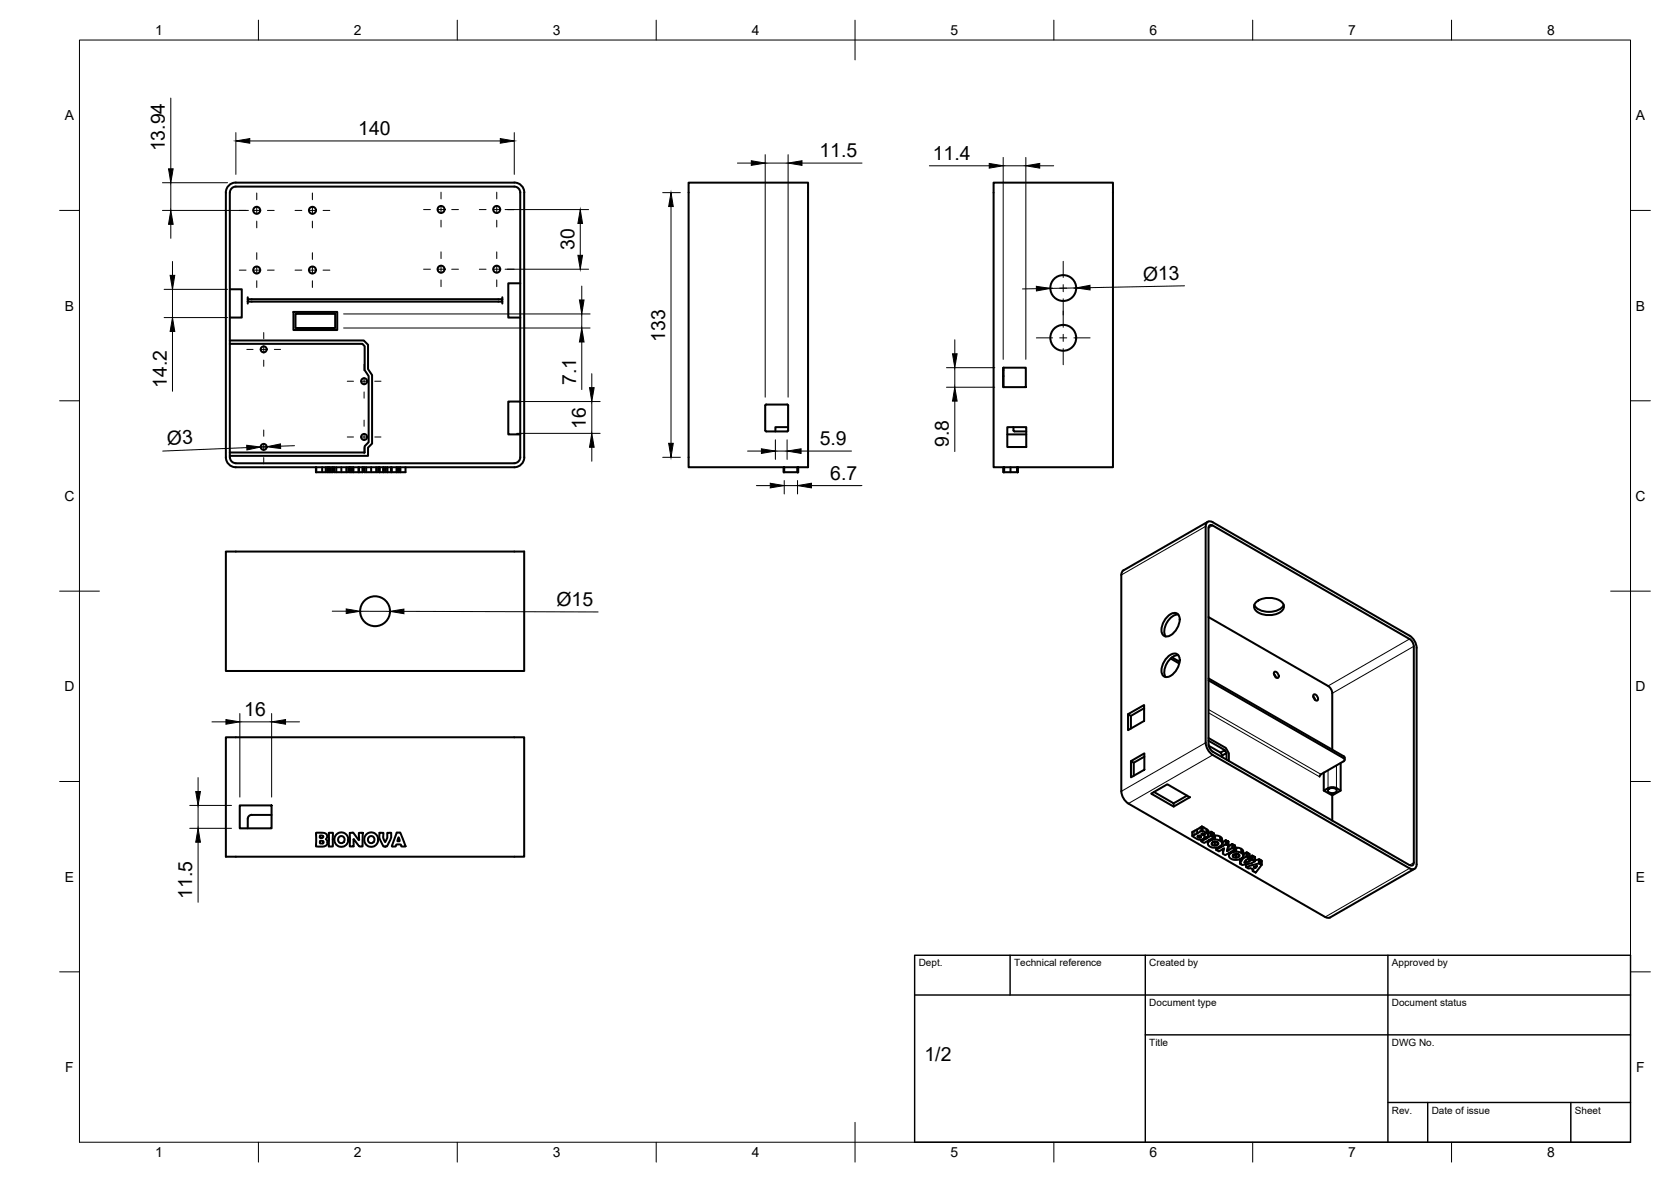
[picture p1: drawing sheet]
<svg xmlns="http://www.w3.org/2000/svg" width="420mm" height="297mm" viewBox="0 0 420 297" stroke-linecap="round" stroke-linejoin="round" font-family="sans-serif">
<!-- layer: Visible -->
<g fill="none" stroke="#000" stroke-width=".51">
<path d="M57.7 46.4l1-.5h.6h70a2.48 2.48 0 0 1 2.5 2.5v66.5a2.51 2.51 0 0 1-2.5 2.5h-70a2.51 2.51 0 0 1-2.5-2.5v-66.5a2.5 2.5 0 0 1 .9-2zM57.8 48.4v66.5M57.8 48.4a1.49 1.49 0 0 1 1.5-1.5h70a1.49 1.49 0 0 1 1.5 1.5v66.5a1.52 1.52 0 0 1-1.5 1.5h-70a1.49 1.49 0 0 1-1.5-1.5M173.1 45.9h30.1v71.5h-30.1zM249.8 45.9h30v71.5h-30zM57.8 72.7h3v7.1h-3M62.3 74.7v.5M62.3 75.8v.5M73.8 78.4h11v4.5h-11zM74.3 78.9h10v3.5h-10zM126.3 75.2v.6h-64M126.3 75.2h-64v.6"/>
<path d="M126.3 74.7v.5M126.3 75.8v.5M130.8 71.2h-3v8.6h3M57.8 86.4h33.3l.6 .6v6l1 1.5v16.6l-1 1v1.6h-33.9M57.8 85.6h33.7l1 1v6.2l1.1 1.5v17.2l-1.1 1v2.1h-34.7M252.2 94.5l.1 2.8M252.2 93l.1 1.5M252.2 92.4h5.7v4.9h-5.7zM252.3 92.4v.6M79.4 117.4v1.3h3v-1.3M79.5 117.4v1.3M81 117.4v1.3"/>
<path d="M81.9 117.4v1.3M82.3 117.4v1.3M82.7 117.4v1.3h1v-1.3M82.7 117.4v1.3M83.2 117.4v1.3M83.7 117.4v1.3M84.1 117.4v1.3h3.5v-1.3M84.6 117.4v1.3M85.8 117.4v1.3M87.1 117.4v1.3M87.9 118.7v-1.3v1.3M88 117.4v1.3"/>
<path d="M88.4 117.4v1.3M88.8 117.4v1.3M88.9 117.4v1.3M90.1 117.4v1.3M90.2 117.4v1.3M90.3 117.4v1.3M91.2 117.4v1.3M91.2 117.4v1.3h-3.3M91.6 117.4v1.3h3.5v-1.3M92.1 117.4v1.3M93.3 117.4v1.3M94.6 117.4v1.3"/>
<path d="M95.4 117.4v1.3h3v-1.3M95.4 117.4v1.3M96.4 117.4v1.3M96.8 117.4v1.3M97.4 117.4v1.3M98.3 117.4v1.3M98.5 117.4v1.3h3.5v-1.3M99.7 117.4v1.3M99.8 117.4v1.3M100.2 117.4v1.3M100.6 117.4v1.3M100.7 117.4v1.3"/>
<path d="M130.8 100.9h-3v8.3h3M192.7 108.4h5.2M197.1 117.4v1.3M197.1 118.7h3.4M197.1 118.7v-1.3v1.3M197.2 117.4v1.3M198.2 107.3h-3.2v1.1M198.2 101.9v6.3M198.2 101.9l-.3-.2h-5.4l-.1 6.5 .3 .2M198.2 108.2l-.3 .2M200.5 118.7h.1M200.5 117.4v1.3"/>
<path d="M200.6 117.4v1.3M200.6 118.7v-1.3v1.3M200.7 117.4l-.1 1.3M252.3 117.4v1.3h3.6v-1.3M252.4 117.4v1.3M252.5 117.4v1.3M253.3 107.3h4.7v5h-4.7zM253.3 109.2h4.7M254.1 117.4v1.3M254.8 107.3v.9l.3 .2M255.1 108.4h2.9M255.8 117.4v1.3"/>
<path d="M56.8 138.6h75v30h-75zM303.7 131.1l-21.2 12.2-.4 .5-.1 .7M281.9 144.5v54.4M293.3 155.2a2.11 2.11 0 0 1 2.8-.9 3.8 3.8 0 0 1-1.2 5 1.53 1.53 0 0 1-1.5 .7 1.53 1.53 0 0 1-1.3-1.1 4.7 4.7 0 0 1 1.2-3.7zM296.3 154.4a4.1 4.1 0 0 0-3.5 4l.1 1.1 .2 .4M303.9 155.1l30 17.3 .9 1 .2 .8M315.4 152a4.4 4.4 0 0 0 5.1 1.6 3.1 3.1 0 0 0 2.3-1.6M315.9 151.3a5.2 5.2 0 0 1 6.7 .4 1.82 1.82 0 0 1-1.5 2.5 5.2 5.2 0 0 1-5.6-1.1 1.42 1.42 0 0 1 .4-1.8zM283.6 179.5l4.1-2.3v4l-4.1 2.3zM283.6 179.5l.8 .4v3.2M287.6 178h.1M287.7 178l-3.3 1.9"/>
<path d="M293.3 165.4a2.11 2.11 0 0 1 2.8-.9 3.8 3.8 0 0 1-1.2 5 1.53 1.53 0 0 1-1.5 .7 1.53 1.53 0 0 1-1.3-1.1 4.7 4.7 0 0 1 1.2-3.7zM294.3 165.5l2.2 1.2M294.7 165.2l1.9 1.1M296.3 164.7a4.1 4.1 0 0 0-3.5 3.9l.1 1.1 .2 .5M303.9 170.5l33.9 19.5 .3 .3v.6M303.9 171l34.1 19.7v.4l-.2 .2-5.7 3.3M320.3 169.3l.5 .9M320.5 168.8a1.02 1.02 0 0 1 .9 1.5 1.02 1.02 0 0 1-.9-1.5zM330.2 175l.5 .9M330.4 174.5a1.02 1.02 0 0 1 .8 1.5 1.02 1.02 0 0 1-.8-1.5zM335 174.2v14.2M354.4 160.6l-49.5-28.5a.65 .65 0 0 0-.7-.1 .65 .65 0 0 0-.3 .7v54.4l.4 1.2 .6 .6 49.5 28.5"/>
<path d="M354.4 160.6l.9 1 .2 .8v54.4a.65 .65 0 0 1-.3 .7 .65 .65 0 0 1-.8-.1M356.2 162.8v54.4M356.2 162.8a3.9 3.9 0 0 0-1.8-3l-49.5-28.6a1.1 1.1 0 0 0-1.2-.1 1.1 1.1 0 0 0-.6 1.2l.1 54.3a3.9 3.9 0 0 0 1.7 3.1l49.5 28.5M56.8 185.3h75v30h-75zM282 198.9a3.9 3.9 0 0 0 1.7 3M284.4 191.3l3.3-2v4.1l-3.3 2zM284.4 191.3l.7 .4v3.3M287.7 190.1l-2.6 1.6M289.5 199.4l4-2.3 5.7 3.2-4.1 2.4zM290.2 199l4.9 2.9v.8M298.5 199.9l-3.4 2M303.9 185.5l4.3 2.5 .8 1.3v1.9"/>
<path d="M303.9 186.1l4.1 2.4M303.9 187.4l3 1.7M306.9 189.1l.4 .8 1.1-.7v1.7M306.9 189.1l1.1-.6 .4 .7M307.3 189.9v.4M332.2 194.6l-.4 .6M332.8 194.2v4.5M333.9 198.4a1.42 1.42 0 0 1 2.2 .3 1.32 1.32 0 0 1-2.2 0zM335 199.9v6.3M337.1 191.7v7a3 3 0 0 0-4.3 0l2.2 1.2 2.1-1.2M60.3 202.4h8v5.8h-8zM68.3 204.8h-5a1.01 1.01 0 0 0-1 1v2.4"/>
<path d="M79.5 209.3h1.5a.95 .95 0 0 1 1.1 .4 .95 .95 0 0 1-.2 1.2l.5 .6a1.28 1.28 0 0 1-1.8 1.3l-1.2-.2zM80.4 210h.3a.39 .39 0 0 1 .5 .1 .39 .39 0 0 1 0 .5 .39 .39 0 0 1-.6 0h-.1zM80.5 211.3h.5l.4 .2a.47 .47 0 0 1-.5 .5 .47 .47 0 0 1-.5-.5zM82.7 209.3h1v3.4h-1zM87.9 209.3h.9l1.5 1.8-.1-1.8h1l-.1 3.4h-.8l-1.4-1.8v1.8h-1zM95.4 209.3h1v1.3l.4 1 .6-1.2v-1.1h1v1.2l-1.1 2.2-.9-.1-1-2.1zM99.7 209.3h1l1.2 3.4a.72 .72 0 0 1-1-.2l-.1-.1a.73 .73 0 0 0-.7-.3 .73 .73 0 0 0-.6 .5l-1 .1zM100.2 210.4l.2 1a.31 .31 0 0 1-.4 0 .31 .31 0 0 1 .1-.5zM283.7 201.9l49.9 28.7h.9l21.2-12.3M299.8 210.1l2.4-1.4 1.2 .7 .4 .5-.3 .4-.7 .1-.1 .4-.8 .3-.8-.2zM299.8 209v.1M301 208.4l-1.2 .6v1.1v-1"/>
<path d="M301.3 210.1v.3l-.2-.2 .4-.2 .5 .3-.1 .2v-.3M301.6 210v.5l-.3-.1M301.9 210.5h-.3M302.1 211.4l2.4-1.4 .7 .4-2.1 1.2a.76 .76 0 0 1-1-.2zM302.1 211v.4M302.2 207.7l-1.2 .7v1.1M302.2 207.7v1l.1-1M302.2 209.5v.3l-.2-.2 .4-.2 .5 .3-.1 .2v-.3M302.2 209.8l.6 .1M302.8 210.4l.1 .1M303.3 208.3l-1-.6v1.1M303.4 210.3v.4"/>
<path d="M303.7 211.3v.7M303.8 209.8v-1v1.1M303.8 208.8l-.5-.5v1M303.9 211.6l.8-.5 1.3-.1 .8 .3 .4 .4 .1 .3-.2 .4-.5 .4-.6 .2h-1.1l-1.1-.6-.1-.4zM304.3 211v.3M304.5 209l-.7 .4M304.5 209v1M304.9 209.2l-.4-.2v1M305.2 210.4v-1v1M305.2 209.4l-.3-.2v1.1M305.5 211.5v1l-.6-.1M305.5 210h-.3"/>
<path d="M305.8 213.6l1.6-1a.88 .88 0 0 1 1.5-.1l-.4 1.3h.2a1.26 1.26 0 0 1 1.6-.4l.2 .1-2.4 1.4-.6-.4 .3-1.3-1.3 .8zM305.8 213v.6M306.1 211.6v.8l.3-.4-.2-.3-.4-.2-.9 .2-.3 .3 .3 .4v-.7M306.1 212.4l-.6 .1M306.8 211.3v-1l.5 .4v1.3M306.8 210.3l-1.3-.3v1M307 212.5v.4M307.5 213.5h.1M307.5 213.5v1M307.5 213.3v.2M307.8 213.2h.1M308.2 211.2l-.9 .5"/>
<path d="M308.3 211.2l-.1 1M308.5 211.3l-.2-.1v1M308.5 213.7v.2M308.7 213.1v.7M308.8 212.5v-1l.1 1M308.8 211.5l-.3-.2v1.1M309 214.3v.8M309.2 214.7l.8-.5 1.2-.2 .9 .3 .4 .4 .1 .4-.2 .4-.6 .4-1.5 .2-1.2-.6-.1-.4zM309.6 214v.4M309.9 212.1l-1.1 .6M310.5 213.5v-1v1M310.5 212.5l-.6-.4v1"/>
<path d="M310.8 214.6v.9l-.6-.1M310.8 213h-.3M311.4 214.7v.7l.3-.3-.3-.4-.6-.1-.6 .2-.3 .3 .3 .3v-.6M311.4 215.4l-.6 .1M311.8 215.9v1.1v-1.1M312.1 214.3v-1l.4 .4 .1 1.4M312.1 213.3l-1.3-.3v1M312.5 215.8l.3-.2a.78 .78 0 0 1 1.4 .1l-.9 .4-.5 .7 1.4-.4a.81 .81 0 0 1 1.4 0l-1.2 .6-2 .4-.6-.4zM312.6 215.1v.6M313.3 217.9l3.2-.9 .7 .3-.2 .3a2.98 2.98 0 0 1-1.4 1.6l-.4-.2a.22 .22 0 0 1-.2-.2 .22 .22 0 0 1 .2-.2l-.8-.4-.5 .1zM313.3 217.2v.7M313.4 214.2l-.8 .5"/>
<path d="M313.5 214.2l-.1 1.1M314.1 215.7v.8M314.1 215.6v-1l.1 1M314.1 214.6l-.6-.4v1M314.8 215l-.6 .4M314.9 215l-.1 1.1M315 218.5v.3M315.3 217.9l.8-.3-.4 .5M315.5 217.8v.3l-.2-.1M315.5 216.4v-1l.1 1M315.5 215.4l-.6-.4v1M315.6 217.8v.3h-.1"/>
<path d="M315.7 217.7l-.1 .4M316.5 216l-.9 .2M316.6 215.9l-.1 1.1M316.9 216.1l-.3-.2v1.1M317.2 217.3v-1v1M317.2 216.3l-.3-.2v1.1M356.2 217.2a1.08 1.08 0 0 1-.5 1.1 1.08 1.08 0 0 1-1.3-.1"/>
<circle cx="64.5" cy="52.8" r=".88"/>
<circle cx="78.6" cy="52.8" r=".88"/>
<circle cx="110.9" cy="52.6" r=".88"/>
<circle cx="124.9" cy="52.6" r=".88"/>
<circle cx="64.5" cy="67.9" r=".88"/>
<circle cx="78.6" cy="67.9" r=".88"/>
<circle cx="110.9" cy="67.6" r=".88"/>
<circle cx="124.9" cy="67.6" r=".88"/>
<circle cx="267.3" cy="72.4" r="3.2"/>
<circle cx="66.3" cy="87.8" r=".75"/>
<circle cx="91.6" cy="95.8" r=".75"/>
<circle cx="267.3" cy="84.9" r="3.2"/>
<circle cx="66.3" cy="112.3" r=".75"/>
<circle cx="91.6" cy="109.8" r=".75"/>
<circle cx="94.3" cy="153.6" r="3.8"/>
<circle cx="85.8" cy="211" r="1.79"/>
<circle cx="85.8" cy="211" r=".86"/>
<circle cx="93.3" cy="211" r="1.79"/>
<circle cx="93.3" cy="211" r=".86"/>
</g>
<!-- layer: Visible Narrow -->
<g fill="none" stroke="#000" stroke-width=".25">
<path d="M303.1 132.3l-21.2 12.2M304.9 132.1l-1 .6M303.9 178.3l28.2 16.3M303.9 179.1l27.9 16.1M354.4 160.6l-20.5 11.8M355.5 162.4l-20.5 11.8M303.1 186.7l-21.2 12.2M304.9 189.7l-21.2 12.2M333.9 193.6v4.5M336 192.3v5.8M337.8 190v.5M300.4 208.8v1"/>
<path d="M301.8 208v1M302.4 211v.2M302.7 207.9v1.1M303.9 209.4v1M304.7 209.1v1M305 209.3v1M306.4 212.9v.3M307.5 213.5v1M307.6 211.5v1.1M307.7 213.3v.4M308.7 211.4v1M309.2 212.5v1"/>
<path d="M309.8 212.1v1.1M310.2 212.3v1M312.2 215.7v.6M313 214.4v1.1M313.5 216v.6M313.8 214.4v1M314.4 215.3v1M314.8 216.9v.6M314.9 215v1.1M315.2 215.2v1M315.9 217.7v.2M316.8 216v1.1"/>
<path d="M317.1 216.2v1M354.4 218.2l-21.2 12.2M355.5 216.8l-1.1 .6"/>
</g>
<!-- layer: BORDER -->
<g fill="none" stroke="#000" stroke-width=".25">
<path d="M20 10.1h390v276.9h-390zM65 5.1v5M115 5.1v5M165 5.1v5M215 5.1v10M265 5.1v5M315 5.1v5M365 5.1v5M15 52.9h5M410 52.9h5M15 100.7h5M410 100.7h5"/>
<path d="M15 148.6h10M405 148.6h10M15 196.4h5M410 196.4h5M15 244.2h5M410 244.2h5M65 287v5M115 287v5M165 287v5M215 282.1v9.9M265 287v5M315 287v5"/>
<path d="M365 287v5"/>
</g>
<!-- layer: TITLEBLOCK -->
<path d="M230 240.1h180v46.9h-180zM230 250h180M254 240.1v9.9M288 240.1v46.9M349 240.1v46.9M288 260.1h122M349 277.1h61M359 277.1v9.9M395 277.1v9.9" fill="none" stroke="#000" stroke-width=".36"/>
<!-- layer: FD_Dimensions -->
<g fill="none" stroke="#000" stroke-width=".25">
<path d="M42.9 24.6v17.8M59.3 33.3v10.5M62.8 35.4h63M129.3 33.3v10.5M192.4 38.9v60.9M198.2 38.9v60.9M252.2 39.6v50.7M257.9 39.6v50.7M40.9 52.9h21.6M40.9 45.9h16.3M42.9 45.9v7M42.9 56.4v3.5"/>
<path d="M127 52.7h21M145.9 56.2v8M166.6 48.4h4.5M168.7 51.9v59.5M185.4 41h3.5M192.4 41h5.8M201.7 41h15M233.7 41.7h15M252.2 41.7h5.7M261.4 41.7h3.5M41.3 72.7h15.9M41.3 79.8h15.9"/>
<path d="M43.4 65.7v3.5M43.4 72.7v7.1M86.4 78.9h62M127 67.7h21M146.3 71.9v3.5M146.3 78.9v3.5M260.6 72.5l-3.5 .1M270.6 72.4l-6.5 .1M297.8 71.8l-23.7 .5M43.4 83.3v15M86.4 82.4h62M146.3 85.9v12"/>
<path d="M148.8 93.9v3.5M238 92.4h12.1M238 97.3h12.1M240.1 85.4v3.5M240.1 92.4v4.9M62.1 112.5l-21.2 .9M67.1 112.3h-1.5M74 112l-3.5 .1M129.9 100.9h21M129.9 108.9h21M148.8 100.9v8M148.8 112.4v3.5"/>
<path d="M166.6 114.9h4.5M188 113.4h3.5M195 110.5v5M195 113.4h2.9M197.9 110.5v5M201.4 113.4h12.7M240.1 100.8v12.7M190.2 122h3.5M197.2 120.8v3.3M197.2 122h3.3M200.5 120.8v3.3M204 122h12.7"/>
<path d="M83.5 153.6h3.6M90.6 153.6h7.4M101.6 153.6l48.8 .2M60.3 179.3v21M68.3 179.3v21M49.8 195.4v3.5M53.3 181.4h3.5M60.3 181.4h8M71.8 181.4h3.5M47.7 202.4h10.5M47.7 208.2h10.5M49.8 202.4v5.8"/>
<path d="M49.8 211.7v15"/>
</g>
<g fill="#000" stroke="#000" stroke-width=".25">
<path d="M59.3 35.4l3.5-.6v1.2zM125.8 34.8l3.5 .6-3.5 .6zM42.9 52.9l.6 3.5h-1.1zM42.4 42.4h1.1l-.6 3.5zM145.9 52.7l.6 3.5h-1.2zM168.7 48.4l.6 3.5h-1.2zM188.9 40.4l3.5 .6-3.5 .6zM198.2 41l3.5-.6v1.2zM248.7 41.1l3.5 .6-3.5 .6zM257.9 41.7l3.5-.6v1.2zM42.8 69.2h1.1l-.5 3.5zM145.3 64.2h1.2l-.6 3.5z"/>
<path d="M145.7 75.4h1.2l-.6 3.5zM260.6 72l3.5 .5-3.5 .6zM270.6 72.4l3.5-.7v1.2zM43.4 79.8l.5 3.5h-1.1zM146.3 82.4l.6 3.5h-1.2zM148.2 97.4h1.2l-.6 3.5zM239.5 88.9h1.2l-.6 3.5zM62 111.9l3.6 .4-3.5 .8zM67.1 112.3l3.4-.7 .1 1.1zM148.8 108.9l.6 3.5h-1.2zM168.1 111.4h1.2l-.6 3.5zM191.5 112.8l3.5 .6-3.5 .5z"/>
<path d="M197.9 113.4l3.5-.6v1.1zM240.1 97.3l.6 3.5h-1.2zM193.7 121.4l3.5 .6-3.5 .6zM200.5 122l3.5-.6v1.2zM87.1 153l3.5 .6-3.5 .6zM98 153.6l3.6-.5v1.1zM49.2 198.9h1.2l-.6 3.5zM56.8 180.8l3.5 .6-3.5 .6zM68.3 181.4l3.5-.6v1.2zM49.8 208.2l.6 3.5h-1.2z"/>
</g>
<!-- layer: Smart Centers -->
<g fill="none" stroke="#000" stroke-width=".25">
<path d="M60.2 52.9h1.7M63.7 52.9h1.7M64.6 48.5v1.7M64.6 52v1.8M64.6 55.6v1.7M67.2 52.9h1.7M74.2 52.9h1.7M77.7 52.9h1.8M78.5 48.5v1.7M78.5 52v1.8M78.5 55.6v1.7M81.2 52.9h1.7"/>
<path d="M106.5 52.7h1.7M110 52.7h1.8M110.9 48.3v1.7M110.9 51.8v1.8M110.9 55.3v1.8M113.6 52.7h1.7M120.5 52.7h1.7M124 52.7h1.8M124.9 48.3v1.7M124.9 51.8v1.8M124.9 55.3v1.8M127.6 52.7h1.7"/>
<path d="M60.2 67.9h1.7M63.7 67.9h1.7M64.6 63.5v1.7M64.6 67v1.8M64.6 70.6v1.6M67.2 67.9h1.7M74.2 67.9h1.7M77.7 67.9h1.8M78.5 63.5v1.7M78.5 67v1.8M78.5 70.6v1.6M81.2 67.9h1.7"/>
<path d="M106.5 67.7h1.7M110 67.7h1.8M110.9 63.3v1.7M110.9 66.8v1.8M110.9 70.3v1.7M113.6 67.7h1.7M120.5 67.7h1.7M124 67.7h1.8M124.9 63.3v1.7M124.9 66.8v1.8M124.9 70.3v1.7M127.6 67.7h1.7"/>
<path d="M260.6 72.4h4.1M266.4 72.4h1.8M267.3 65.7v4M267.3 71.5v1.8M267.3 75.1v7.1M270 72.4h4.1M62.1 87.8h1.5M65.4 87.8h1.8M66.3 83.6v1.5M66.3 86.9v1.8M66.3 90.5v1.6M69 87.8h1.5"/>
<path d="M87.3 95.8h1.6M90.7 95.8h1.8M91.5 91.6v1.5M91.5 94.9v1.8M91.5 98.5v1.6M94.2 95.8h1.6M260.6 84.9h4.1M266.4 84.9h1.8M267.3 84v1.8M267.3 87.6v4.1M270 84.9h4.1M62.1 112.3h1.5"/>
<path d="M65.4 112.3h1.8M66.3 108.1v1.5M66.3 111.4v1.8M66.3 115v1.6M69 112.3h1.5M87.3 109.8h1.6M90.7 109.8h1.8M91.5 105.6v1.5M91.5 108.9v1.8M91.5 112.5v1.6M94.2 109.8h1.6"/>
</g>
<g font-size="4.9">
<text x="90.1" y="34">140</text>
<text x="41.5" y="38" transform="rotate(-90 41.5 38)">13.94</text>
<text x="206" y="39.5">11.5</text>
<text x="234.5" y="40.3">11.4</text>
<text x="144.4" y="62.9" transform="rotate(-90 144.4 62.9)">30</text>
<text x="287.4" y="70.5" transform="rotate(-1 287.4 70.5)">Ø13</text>
<text x="167.3" y="85.9" transform="rotate(-90 167.3 85.9)">133</text>
<text x="42" y="97.5" transform="rotate(-90 42 97.5)">14.2</text>
<text x="144.9" y="96.7" transform="rotate(-90 144.9 96.7)">7.1</text>
<text x="147.3" y="107.8" transform="rotate(-90 147.3 107.8)">16</text>
<text x="42.1" y="111.8" transform="rotate(-2 42.1 111.8)">Ø3</text>
<text x="206.1" y="111.9">5.9</text>
<text x="238.6" y="112.3" transform="rotate(-90 238.6 112.3)">9.8</text>
<text x="208.7" y="120.6">6.7</text>
<text x="139.9" y="152.2">Ø15</text>
<text x="61.4" y="179.9">16</text>
<text x="48.3" y="225.9" transform="rotate(-90 48.3 225.9)">11.5</text>
<text x="232.5" y="266.6">1/2</text>
</g>
<g font-size="3.5">
<text x="39" y="8.8">1</text>
<text x="89" y="8.8">2</text>
<text x="139" y="8.8">3</text>
<text x="189" y="8.8">4</text>
<text x="239" y="8.8">5</text>
<text x="289" y="8.8">6</text>
<text x="339" y="8.8">7</text>
<text x="389" y="8.8">8</text>
<text x="16.3" y="30.2">A</text>
<text x="411.3" y="30.2">A</text>
<text x="16.3" y="78">B</text>
<text x="411.3" y="78">B</text>
<text x="16.2" y="125.9">C</text>
<text x="411.2" y="125.9">C</text>
<text x="16.2" y="173.7">D</text>
<text x="411.2" y="173.7">D</text>
<text x="16.3" y="221.6">E</text>
<text x="411.3" y="221.6">E</text>
<text x="16.4" y="269.4">F</text>
<text x="411.4" y="269.4">F</text>
<text x="39" y="290.8">1</text>
<text x="89" y="290.8">2</text>
<text x="139" y="290.8">3</text>
<text x="189" y="290.8">4</text>
<text x="239" y="290.8">5</text>
<text x="289" y="290.8">6</text>
<text x="339" y="290.8">7</text>
<text x="389" y="290.8">8</text>
</g>
<g font-size="2.5">
<text x="231" y="242.9">Dept.</text>
<text x="255" y="242.9">Technical reference</text>
<text x="289" y="242.9">Created by</text>
<text x="350" y="242.9">Approved by</text>
<text x="289" y="252.8">Document type</text>
<text x="350" y="252.8">Document status</text>
<text x="289" y="262.9">Title</text>
<text x="350" y="262.9">DWG No.</text>
<text x="350" y="279.9">Rev.</text>
<text x="360" y="279.9">Date of issue</text>
<text x="396" y="279.9">Sheet</text>
</g>
</svg>
